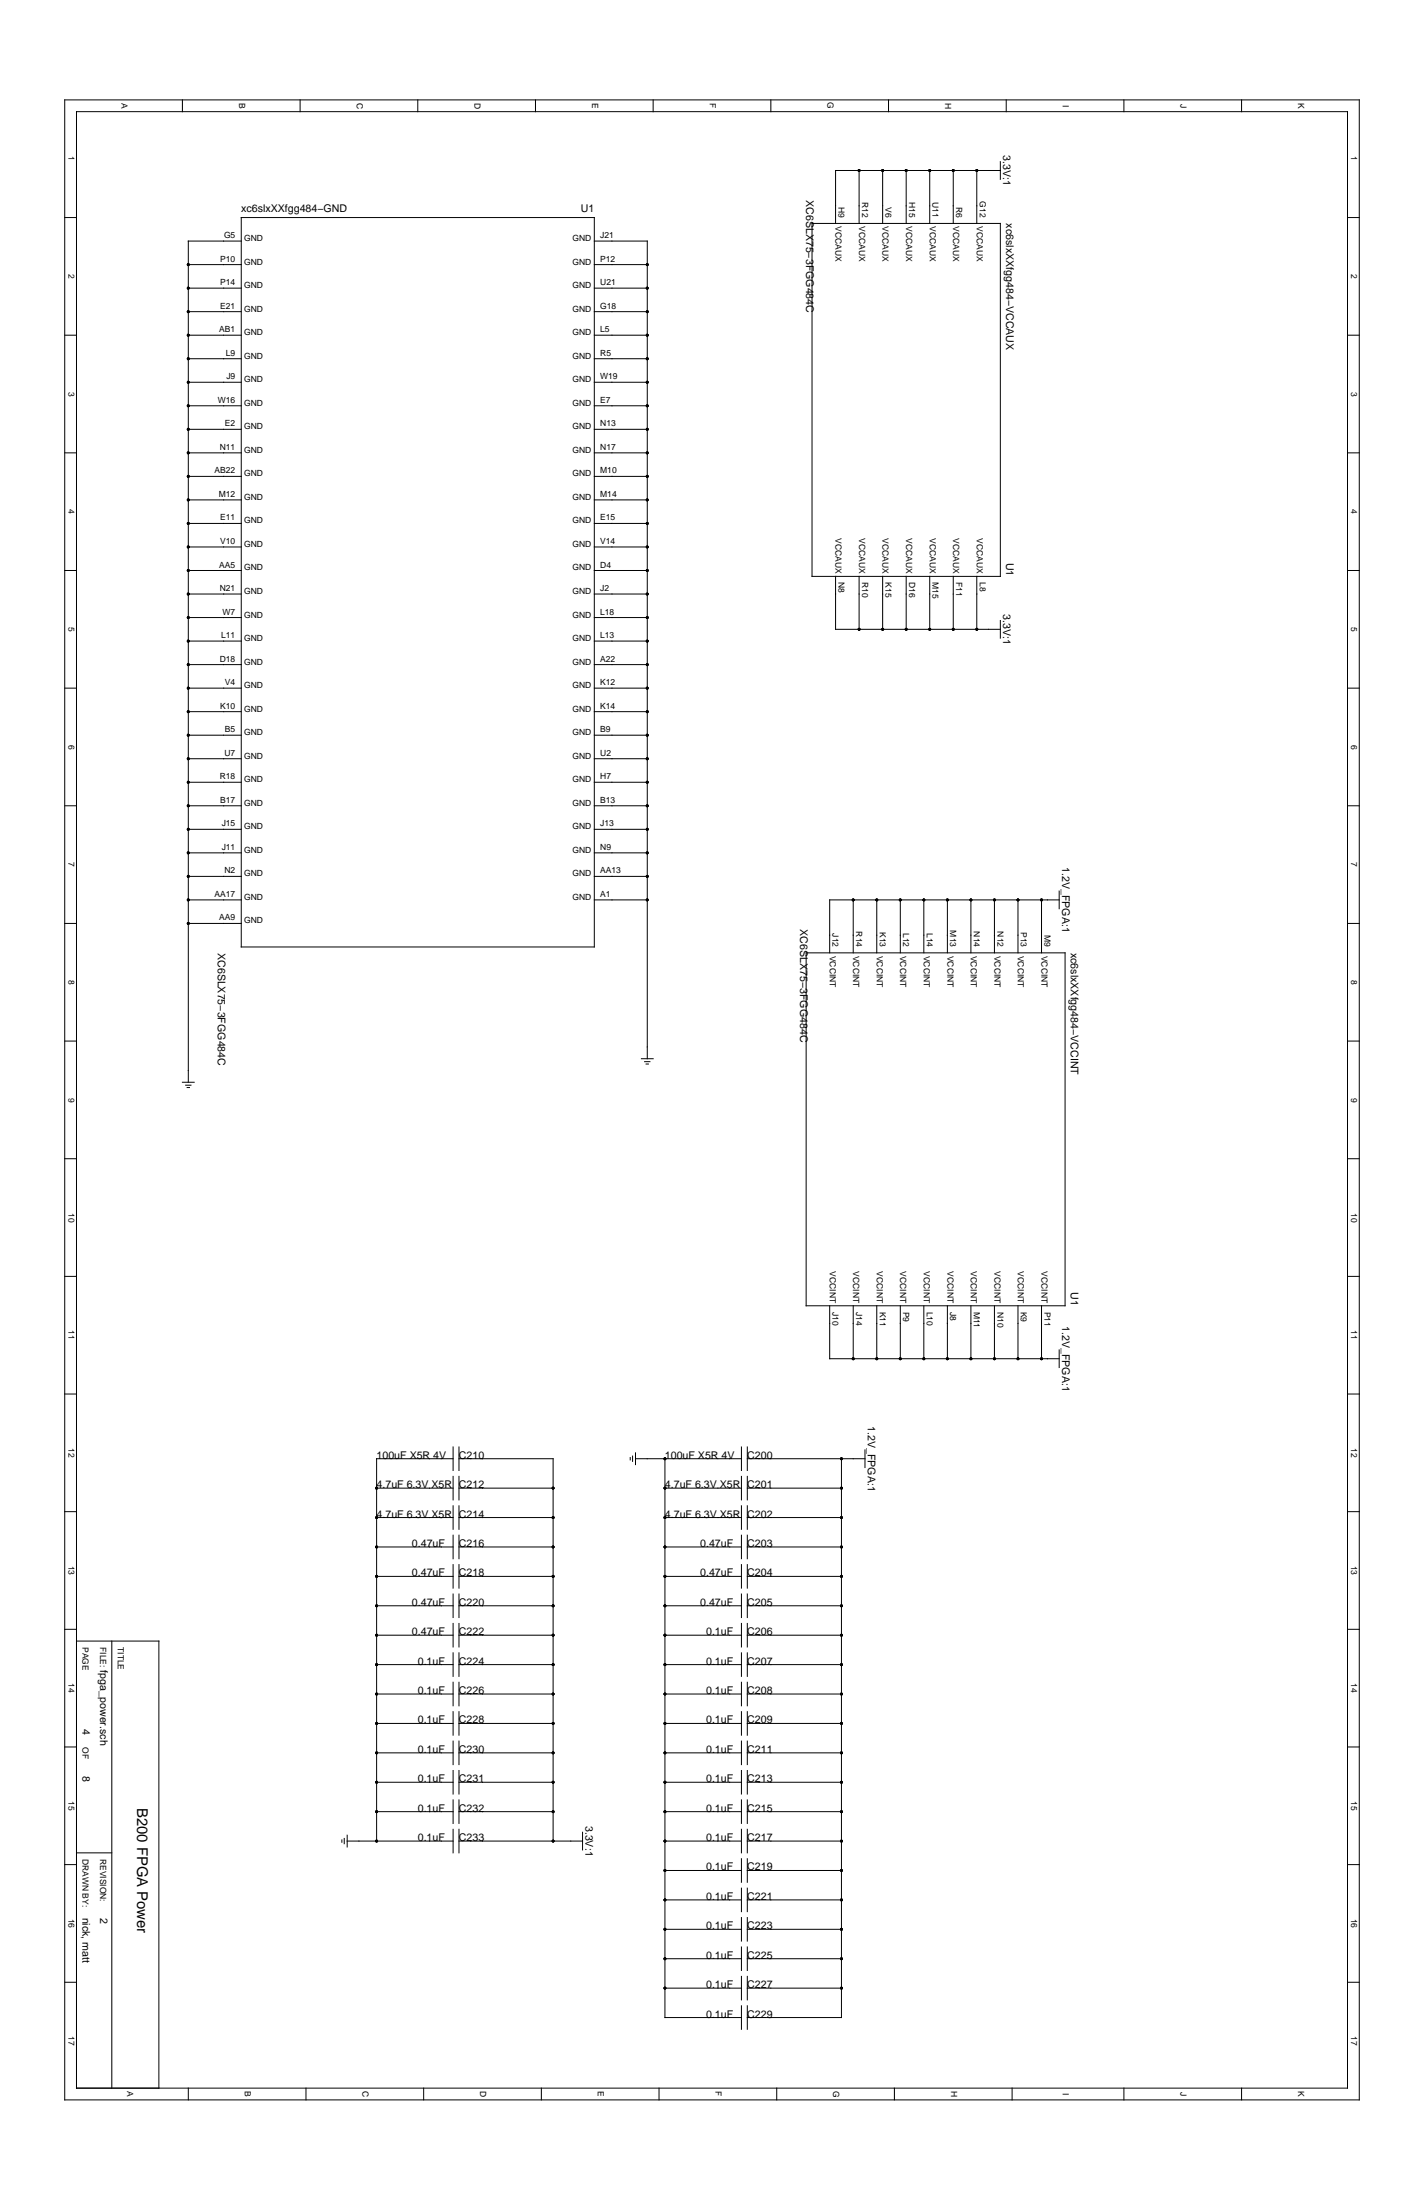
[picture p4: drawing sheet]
<svg xmlns="http://www.w3.org/2000/svg" width="279mm" height="432mm" viewBox="0 0 279 432" stroke-linecap="round" stroke-linejoin="round" font-family="sans-serif">
<g fill="none" stroke="#000" stroke-width=".2">
<path d="M12.7 19.6h254v392.6h-254zM35.8 19.6v2.3M58.9 19.6v2.3M82 19.6v2.3M105.1 19.6v2.3M128.2 19.6v2.3M151.2 19.6v2.3M174.3 19.6v2.3M197.4 19.6v2.3M220.5 19.6v2.3M243.6 19.6v2.3M15 21.9h249.4v387.9h-249.4z"/>
<path d="M168.6 33.5v10.4M173.2 33.5v10.4M177.8 33.5v10.4M182.4 33.5v10.4M187 33.5v10.4M191.7 33.5v10.4M196.3 33.5h-32.4v10.4M196.3 31.7v3.5M12.7 42.7h2.3M36.9 56.6h10.4M36.9 51.9h10.4M47.3 47.3h-10.4v165.1"/>
<path d="M47.3 42.7h69.3v143.2h-69.3zM116.6 56.6h10.4M116.6 51.9h10.4M116.6 47.3h10.4v160.5M159.3 43.9h37v69.2h-37zM264.4 42.7h2.3M12.7 65.8h2.3M36.9 65.8h10.4M36.9 79.6h10.4M36.9 75h10.4M36.9 70.4h10.4M36.9 61.2h10.4"/>
<path d="M116.6 65.8h10.4M116.6 79.6h10.4M116.6 75h10.4M116.6 70.4h10.4M116.6 61.2h10.4M264.4 65.8h2.3M12.7 88.9h2.3M36.9 88.9h10.4M36.9 98.1h10.4M36.9 93.5h10.4M36.9 84.3h10.4M116.6 88.9h10.4"/>
<path d="M116.6 98.1h10.4M116.6 93.5h10.4M116.6 84.3h10.4M264.4 88.9h2.3M12.7 112h2.3M36.9 112h10.4M36.9 116.6h10.4M36.9 107.4h10.4M36.9 102.7h10.4M116.6 112h10.4M116.6 116.6h10.4M116.6 107.4h10.4"/>
<path d="M116.6 102.7h10.4M163.9 113.1v10.4h32.4M168.6 113.1v10.4M173.2 113.1v10.4M177.8 113.1v10.4M182.4 113.1v10.4M187 113.1v10.4M191.7 113.1v10.4M264.4 112h2.3M12.7 135.1h2.3M36.9 135.1h10.4M36.9 139.7h10.4"/>
<path d="M36.9 130.4h10.4M36.9 125.8h10.4M36.9 121.2h10.4M116.6 135.1h10.4M116.6 139.7h10.4M116.6 130.4h10.4M116.6 125.8h10.4M116.6 121.2h10.4M196.3 121.8v3.4M264.4 135.1h2.3M12.7 158.2h2.3M36.9 158.2h10.4"/>
<path d="M36.9 153.5h10.4M36.9 148.9h10.4M36.9 144.3h10.4M116.6 158.2h10.4M116.6 153.5h10.4M116.6 148.9h10.4M116.6 144.3h10.4M264.4 158.2h2.3M36.9 176.6h10.4M36.9 172h10.4M36.9 167.4h10.4M36.9 162.8h10.4"/>
<path d="M116.6 176.6h10.4M116.6 172h10.4M116.6 167.4h10.4M116.6 162.8h10.4M167.4 176.6v10.4M172 176.6v10.4M176.6 176.6v10.4M181.3 176.6v10.4M185.9 176.6v10.4M190.5 176.6v10.4M195.1 176.6v10.4M199.7 176.6v10.4"/>
<path d="M204.4 176.6v10.4M207.8 176.6h-45v10.4M207.8 174.9v3.5M12.7 181.2h2.3M36.9 181.2h10.4M158.2 187h50.8v69.3h-50.8zM264.4 181.2h2.3M12.7 204.3h2.3M35.8 212.4h2.3M36.4 213h1.1M36.7 213.5h.5M125.8 207.8h2.4"/>
<path d="M126.5 208.4h1M126.8 208.8h.4M264.4 204.3h2.3M12.7 227.4h2.3M264.4 227.4h2.3M12.7 250.5h2.3M162.8 256.3v10.4h45M167.4 256.3v10.4M172 256.3v10.4M176.6 256.3v10.4M181.3 256.3v10.4M185.9 256.3v10.4"/>
<path d="M190.5 256.3v10.4M195.1 256.3v10.4M199.7 256.3v10.4M204.4 256.3v10.4M264.4 250.5h2.3M12.7 273.6h2.3M207.8 264.9v3.5M264.4 273.6h2.3M12.7 296.7h2.3M73.9 292.1h15M73.9 297.9h15M88.9 286.3h-15v75.1"/>
<path d="M88.9 284v4.6M88.9 289.8v4.6M88.9 295.5v4.7M90.1 286.3h18.4v75.1M90.1 284v4.6M90.1 289.8v4.6M90.1 295.5v4.7M90.1 292.1h18.4M90.1 297.9h18.4M123.7 286.1v.4M124.1 285.8v1M124.7 286.3h20.8"/>
<path d="M124.7 285.2v2.3M130.5 286.3v109.7h15M130.5 292.1h15M130.5 297.9h15M145.5 284v4.6M145.5 289.8v4.6M145.5 295.5v4.7M146.6 286.3h23.1M146.6 284v4.6M146.6 289.8v4.6M146.6 295.5v4.7M146.6 292.1h18.5"/>
<path d="M146.6 297.9h18.5M165.1 286.3v109.7h-18.5M169.7 284.6v3.4M264.4 296.7h2.3M12.7 319.8h2.3M73.9 303.6h15M73.9 309.4h15M73.9 315.2h15M88.9 301.3v4.6M88.9 307.1v4.6M88.9 312.9v4.6M88.9 318.6v4.7"/>
<path d="M90.1 301.3v4.6M90.1 307.1v4.6M90.1 312.9v4.6M90.1 318.6v4.7M90.1 303.6h18.4M90.1 309.4h18.4M90.1 315.2h18.4M130.5 303.6h15M130.5 309.4h15M130.5 315.2h15M145.5 301.3v4.6M145.5 307.1v4.6"/>
<path d="M145.5 312.9v4.6M145.5 318.6v4.7M146.6 301.3v4.6M146.6 307.1v4.6M146.6 312.9v4.6M146.6 318.6v4.7M146.6 303.6h18.5M146.6 309.4h18.5M146.6 315.2h18.5M264.4 319.8h2.3M15 322.1h16.2v87.7M21.9 322.1v87.7"/>
<path d="M73.9 320.9h15M73.9 326.7h15M73.9 338.3h15M73.9 332.5h15M88.9 324.4v4.6M88.9 330.2v4.6M88.9 336v4.6M90.1 320.9h18.4M90.1 326.7h18.4M90.1 338.3h18.4M90.1 332.5h18.4M90.1 324.4v4.6"/>
<path d="M90.1 330.2v4.6M90.1 336v4.6M130.5 320.9h15M130.5 326.7h15M130.5 338.3h15M130.5 332.5h15M145.5 324.4v4.6M145.5 330.2v4.6M145.5 336v4.6M146.6 320.9h18.5M146.6 326.7h18.5M146.6 338.3h18.5"/>
<path d="M146.6 332.5h18.5M146.6 324.4v4.6M146.6 330.2v4.6M146.6 336v4.6M12.7 342.9h2.3M73.9 349.8h15M73.9 344h15M73.9 355.6h15M88.9 341.7v4.6M88.9 347.5v4.6M88.9 353.3v4.6M88.9 359v4.7"/>
<path d="M90.1 349.8h18.4M90.1 344h18.4M90.1 355.6h18.4M90.1 341.7v4.6M90.1 347.5v4.6M90.1 353.3v4.6M90.1 359v4.7M114.3 359.6v3.5M130.5 349.8h15M130.5 344h15M130.5 355.6h15M145.5 341.7v4.6"/>
<path d="M145.5 347.5v4.6M145.5 353.3v4.6M145.5 359v4.7M146.6 349.8h18.5M146.6 344h18.5M146.6 355.6h18.5M146.6 341.7v4.6M146.6 347.5v4.6M146.6 353.3v4.6M146.6 359v4.7M264.4 342.9h2.3M12.7 366h2.3"/>
<path d="M15 363.7h6.9M67.1 361.1v.5M67.5 360.8v1.1M68.1 361.4h20.8M68.1 360.2v2.3M90.1 361.4h24.2M130.5 361.4h15M130.5 372.9h15M130.5 367.1h15M130.5 378.7h15M145.5 364.8v4.6M145.5 370.6v4.6"/>
<path d="M145.5 376.4v4.6M146.6 361.4h18.5M146.6 372.9h18.5M146.6 367.1h18.5M146.6 378.7h18.5M146.6 364.8v4.6M146.6 370.6v4.6M146.6 376.4v4.6M264.4 366h2.3M12.7 389.1h2.3M130.5 384.4h15M130.5 390.2h15"/>
<path d="M145.5 382.1v4.7M145.5 387.9v4.6M145.5 393.7v4.6M146.6 384.4h18.5M146.6 390.2h18.5M146.6 382.1v4.7M146.6 387.9v4.6M146.6 393.7v4.6M264.4 389.1h2.3M36.9 409.8v2.4M60 409.8v2.4M83.1 409.8v2.4"/>
<path d="M106.2 409.8v2.4M129.3 409.8v2.4M152.4 409.8v2.4M175.5 409.8v2.4M198.6 409.8v2.4M220.5 409.8v2.4M243.6 409.8v2.4"/>
</g>
<g fill="#000">
<circle cx="168.6" cy="33.5" r=".29"/>
<circle cx="173.2" cy="33.5" r=".29"/>
<circle cx="177.8" cy="33.5" r=".29"/>
<circle cx="182.4" cy="33.5" r=".29"/>
<circle cx="187" cy="33.5" r=".29"/>
<circle cx="191.7" cy="33.5" r=".29"/>
<circle cx="36.9" cy="56.6" r=".29"/>
<circle cx="36.9" cy="51.9" r=".29"/>
<circle cx="127" cy="51.9" r=".29"/>
<circle cx="127" cy="56.6" r=".29"/>
<circle cx="36.9" cy="65.8" r=".29"/>
<circle cx="36.9" cy="61.2" r=".29"/>
<circle cx="36.9" cy="75" r=".29"/>
<circle cx="36.9" cy="70.4" r=".29"/>
<circle cx="36.9" cy="79.6" r=".29"/>
<circle cx="127" cy="61.2" r=".29"/>
<circle cx="127" cy="75" r=".29"/>
<circle cx="127" cy="65.8" r=".29"/>
<circle cx="127" cy="70.4" r=".29"/>
<circle cx="127" cy="79.6" r=".29"/>
<circle cx="36.9" cy="84.3" r=".29"/>
<circle cx="36.9" cy="88.9" r=".29"/>
<circle cx="36.9" cy="98.1" r=".29"/>
<circle cx="36.9" cy="93.5" r=".29"/>
<circle cx="127" cy="84.3" r=".29"/>
<circle cx="127" cy="88.9" r=".29"/>
<circle cx="127" cy="93.5" r=".29"/>
<circle cx="127" cy="98.1" r=".29"/>
<circle cx="36.9" cy="102.7" r=".29"/>
<circle cx="36.9" cy="116.6" r=".29"/>
<circle cx="36.9" cy="107.4" r=".29"/>
<circle cx="36.9" cy="112" r=".29"/>
<circle cx="127" cy="107.4" r=".29"/>
<circle cx="127" cy="102.7" r=".29"/>
<circle cx="127" cy="116.6" r=".29"/>
<circle cx="127" cy="112" r=".29"/>
<circle cx="36.9" cy="121.2" r=".29"/>
<circle cx="36.9" cy="135.1" r=".29"/>
<circle cx="36.9" cy="130.4" r=".29"/>
<circle cx="36.9" cy="139.7" r=".29"/>
<circle cx="36.9" cy="125.8" r=".29"/>
<circle cx="127" cy="125.8" r=".29"/>
<circle cx="127" cy="130.4" r=".29"/>
<circle cx="127" cy="135.1" r=".29"/>
<circle cx="127" cy="121.2" r=".29"/>
<circle cx="127" cy="139.7" r=".29"/>
<circle cx="168.6" cy="123.5" r=".29"/>
<circle cx="173.2" cy="123.5" r=".29"/>
<circle cx="177.8" cy="123.5" r=".29"/>
<circle cx="182.4" cy="123.5" r=".29"/>
<circle cx="187" cy="123.5" r=".29"/>
<circle cx="191.7" cy="123.5" r=".29"/>
<circle cx="36.9" cy="148.9" r=".29"/>
<circle cx="36.9" cy="144.3" r=".29"/>
<circle cx="36.9" cy="153.5" r=".29"/>
<circle cx="36.9" cy="158.2" r=".29"/>
<circle cx="127" cy="153.5" r=".29"/>
<circle cx="127" cy="148.9" r=".29"/>
<circle cx="127" cy="158.2" r=".29"/>
<circle cx="127" cy="144.3" r=".29"/>
<circle cx="36.9" cy="172" r=".29"/>
<circle cx="36.9" cy="176.6" r=".29"/>
<circle cx="36.9" cy="162.8" r=".29"/>
<circle cx="36.9" cy="167.4" r=".29"/>
<circle cx="127" cy="162.8" r=".29"/>
<circle cx="127" cy="176.6" r=".29"/>
<circle cx="127" cy="172" r=".29"/>
<circle cx="127" cy="167.4" r=".29"/>
<circle cx="167.4" cy="176.6" r=".29"/>
<circle cx="172" cy="176.6" r=".29"/>
<circle cx="176.6" cy="176.6" r=".29"/>
<circle cx="181.3" cy="176.6" r=".29"/>
<circle cx="185.9" cy="176.6" r=".29"/>
<circle cx="190.5" cy="176.6" r=".29"/>
<circle cx="195.1" cy="176.6" r=".29"/>
<circle cx="199.7" cy="176.6" r=".29"/>
<circle cx="204.4" cy="176.6" r=".29"/>
<circle cx="36.9" cy="181.2" r=".29"/>
<circle cx="167.4" cy="266.7" r=".29"/>
<circle cx="172" cy="266.7" r=".29"/>
<circle cx="176.6" cy="266.7" r=".29"/>
<circle cx="181.3" cy="266.7" r=".29"/>
<circle cx="185.9" cy="266.7" r=".29"/>
<circle cx="190.5" cy="266.7" r=".29"/>
<circle cx="195.1" cy="266.7" r=".29"/>
<circle cx="199.7" cy="266.7" r=".29"/>
<circle cx="204.4" cy="266.7" r=".29"/>
<circle cx="73.9" cy="297.9" r=".29"/>
<circle cx="73.9" cy="292.1" r=".29"/>
<circle cx="108.5" cy="292.1" r=".29"/>
<circle cx="108.5" cy="297.9" r=".29"/>
<circle cx="130.5" cy="292.1" r=".29"/>
<circle cx="130.5" cy="297.9" r=".29"/>
<circle cx="130.5" cy="286.3" r=".29"/>
<circle cx="165.1" cy="297.9" r=".29"/>
<circle cx="165.1" cy="292.1" r=".29"/>
<circle cx="165.1" cy="286.3" r=".29"/>
<circle cx="73.9" cy="315.2" r=".29"/>
<circle cx="73.9" cy="309.4" r=".29"/>
<circle cx="73.9" cy="303.6" r=".29"/>
<circle cx="108.5" cy="303.6" r=".29"/>
<circle cx="108.5" cy="315.2" r=".29"/>
<circle cx="108.5" cy="309.4" r=".29"/>
<circle cx="130.5" cy="303.6" r=".29"/>
<circle cx="130.5" cy="315.2" r=".29"/>
<circle cx="130.5" cy="309.4" r=".29"/>
<circle cx="165.1" cy="303.6" r=".29"/>
<circle cx="165.1" cy="315.2" r=".29"/>
<circle cx="165.1" cy="309.4" r=".29"/>
<circle cx="73.9" cy="332.5" r=".29"/>
<circle cx="73.9" cy="320.9" r=".29"/>
<circle cx="73.9" cy="338.3" r=".29"/>
<circle cx="73.9" cy="326.7" r=".29"/>
<circle cx="108.5" cy="332.5" r=".29"/>
<circle cx="108.5" cy="326.7" r=".29"/>
<circle cx="108.5" cy="338.3" r=".29"/>
<circle cx="108.5" cy="320.9" r=".29"/>
<circle cx="130.5" cy="332.5" r=".29"/>
<circle cx="130.5" cy="320.9" r=".29"/>
<circle cx="130.5" cy="326.7" r=".29"/>
<circle cx="130.5" cy="338.3" r=".29"/>
<circle cx="165.1" cy="338.3" r=".29"/>
<circle cx="165.1" cy="332.5" r=".29"/>
<circle cx="165.1" cy="326.7" r=".29"/>
<circle cx="165.1" cy="320.9" r=".29"/>
<circle cx="73.9" cy="344" r=".29"/>
<circle cx="73.9" cy="349.8" r=".29"/>
<circle cx="73.9" cy="355.6" r=".29"/>
<circle cx="108.5" cy="344" r=".29"/>
<circle cx="108.5" cy="355.6" r=".29"/>
<circle cx="108.5" cy="349.8" r=".29"/>
<circle cx="130.5" cy="349.8" r=".29"/>
<circle cx="130.5" cy="355.6" r=".29"/>
<circle cx="130.5" cy="344" r=".29"/>
<circle cx="165.1" cy="355.6" r=".29"/>
<circle cx="165.1" cy="344" r=".29"/>
<circle cx="165.1" cy="349.8" r=".29"/>
<circle cx="73.9" cy="361.4" r=".29"/>
<circle cx="108.5" cy="361.4" r=".29"/>
<circle cx="130.5" cy="361.4" r=".29"/>
<circle cx="130.5" cy="372.9" r=".29"/>
<circle cx="130.5" cy="378.7" r=".29"/>
<circle cx="130.5" cy="367.1" r=".29"/>
<circle cx="165.1" cy="372.9" r=".29"/>
<circle cx="165.1" cy="378.7" r=".29"/>
<circle cx="165.1" cy="367.1" r=".29"/>
<circle cx="165.1" cy="361.4" r=".29"/>
<circle cx="130.5" cy="384.4" r=".29"/>
<circle cx="130.5" cy="390.2" r=".29"/>
<circle cx="165.1" cy="390.2" r=".29"/>
<circle cx="165.1" cy="384.4" r=".29"/>
</g>
<text font-size="2.9" x="26.9" y="354.8" transform="rotate(90 26.9 354.8)">B200 FPGA Power</text>
<g font-size="2.1">
<text x="196.8" y="30.5" transform="rotate(90 196.8 30.5)">3.3V:1</text>
<text x="47.3" y="41.5">xc6slxXXfgg484−GND</text>
<text x="113.9" y="41.5">U1</text>
<text x="158.2" y="39.2" transform="rotate(90 158.2 39.2)">XC6SLX75−3FGG484C</text>
<text x="197.4" y="43.9" transform="rotate(90 197.4 43.9)">xc6slxXXfgg484−VCCAUX</text>
<text x="197.4" y="110.5" transform="rotate(90 197.4 110.5)">U1</text>
<text x="196.8" y="120.5" transform="rotate(90 196.8 120.5)">3.3V:1</text>
<text x="208.4" y="170.2" transform="rotate(90 208.4 170.2)">1.2V_FPGA:1</text>
<text x="157" y="182.4" transform="rotate(90 157 182.4)">XC6SLX75−3FGG484C</text>
<text x="42.7" y="187" transform="rotate(90 42.7 187)">XC6SLX75−3FGG484C</text>
<text x="210.1" y="187" transform="rotate(90 210.1 187)">xc6slxXXfgg484−VCCINT</text>
<text x="210.1" y="253.6" transform="rotate(90 210.1 253.6)">U1</text>
<text x="208.4" y="260.3" transform="rotate(90 208.4 260.3)">1.2V_FPGA:1</text>
<text x="170.3" y="279.9" transform="rotate(90 170.3 279.9)">1.2V_FPGA:1</text>
<text x="73.9" y="286.3">100uF X5R 4V</text>
<text x="90.1" y="286.3">C210</text>
<text x="130.5" y="286.3">100uF X5R 4V</text>
<text x="146.6" y="286.3">C200</text>
<text x="73.9" y="292.1">4.7uF 6.3V X5R</text>
<text x="90.1" y="292.1">C212</text>
<text x="130.5" y="292.1">4.7uF 6.3V X5R</text>
<text x="146.6" y="292.1">C201</text>
<text x="73.9" y="297.9">4.7uF 6.3V X5R</text>
<text x="90.1" y="297.9">C214</text>
<text x="130.5" y="297.9">4.7uF 6.3V X5R</text>
<text x="146.6" y="297.9">C202</text>
<text x="80.8" y="303.6">0.47uF</text>
<text x="90.1" y="303.6">C216</text>
<text x="137.4" y="303.6">0.47uF</text>
<text x="146.6" y="303.6">C203</text>
<text x="80.8" y="309.4">0.47uF</text>
<text x="90.1" y="309.4">C218</text>
<text x="137.4" y="309.4">0.47uF</text>
<text x="146.6" y="309.4">C204</text>
<text x="80.8" y="315.2">0.47uF</text>
<text x="90.1" y="315.2">C220</text>
<text x="137.4" y="315.2">0.47uF</text>
<text x="146.6" y="315.2">C205</text>
<text x="80.8" y="320.9">0.47uF</text>
<text x="90.1" y="320.9">C222</text>
<text x="138.5" y="320.9">0.1uF</text>
<text x="146.6" y="320.9">C206</text>
<text x="19.6" y="327.9" transform="rotate(90 19.6 327.9)">fpga_power.sch</text>
<text x="82" y="326.7">0.1uF</text>
<text x="90.1" y="326.7">C224</text>
<text x="138.5" y="326.7">0.1uF</text>
<text x="146.6" y="326.7">C207</text>
<text x="82" y="332.5">0.1uF</text>
<text x="90.1" y="332.5">C226</text>
<text x="138.5" y="332.5">0.1uF</text>
<text x="146.6" y="332.5">C208</text>
<text x="16.2" y="339.4" transform="rotate(90 16.2 339.4)">4</text>
<text x="82" y="338.3">0.1uF</text>
<text x="90.1" y="338.3">C228</text>
<text x="138.5" y="338.3">0.1uF</text>
<text x="146.6" y="338.3">C209</text>
<text x="82" y="344">0.1uF</text>
<text x="90.1" y="344">C230</text>
<text x="138.5" y="344">0.1uF</text>
<text x="146.6" y="344">C211</text>
<text x="16.2" y="348.7" transform="rotate(90 16.2 348.7)">8</text>
<text x="82" y="349.8">0.1uF</text>
<text x="90.1" y="349.8">C231</text>
<text x="138.5" y="349.8">0.1uF</text>
<text x="146.6" y="349.8">C213</text>
<text x="82" y="355.6">0.1uF</text>
<text x="90.1" y="355.6">C232</text>
<text x="114.9" y="358.3" transform="rotate(90 114.9 358.3)">3.3V:1</text>
<text x="138.5" y="355.6">0.1uF</text>
<text x="146.6" y="355.6">C215</text>
<text x="82" y="361.4">0.1uF</text>
<text x="90.1" y="361.4">C233</text>
<text x="138.5" y="361.4">0.1uF</text>
<text x="146.6" y="361.4">C217</text>
<text x="138.5" y="367.1">0.1uF</text>
<text x="146.6" y="367.1">C219</text>
<text x="16.2" y="376.4" transform="rotate(90 16.2 376.4)">nick, matt</text>
<text x="19.6" y="376.4" transform="rotate(90 19.6 376.4)">2</text>
<text x="138.5" y="372.9">0.1uF</text>
<text x="146.6" y="372.9">C221</text>
<text x="138.5" y="378.7">0.1uF</text>
<text x="146.6" y="378.7">C223</text>
<text x="138.5" y="384.4">0.1uF</text>
<text x="146.6" y="384.4">C225</text>
<text x="138.5" y="390.2">0.1uF</text>
<text x="138.5" y="396">0.1uF</text>
<text x="146.6" y="390.2">C227</text>
<text x="146.6" y="396">C229</text>
</g>
<g font-size="1.7">
<text x="23.8" y="20.2" transform="rotate(90 23.8 20.2)">A</text>
<text x="46.9" y="20.2" transform="rotate(90 46.9 20.2)">B</text>
<text x="70" y="20.2" transform="rotate(90 70 20.2)">C</text>
<text x="93.1" y="20.2" transform="rotate(90 93.1 20.2)">D</text>
<text x="116.2" y="20.2" transform="rotate(90 116.2 20.2)">E</text>
<text x="139.3" y="20.3" transform="rotate(90 139.3 20.3)">F</text>
<text x="162.3" y="20.1" transform="rotate(90 162.3 20.1)">G</text>
<text x="185.4" y="20.2" transform="rotate(90 185.4 20.2)">H</text>
<text x="208.5" y="20.5" transform="rotate(90 208.5 20.5)">I</text>
<text x="231.6" y="20.3" transform="rotate(90 231.6 20.3)">J</text>
<text x="254.7" y="20.2" transform="rotate(90 254.7 20.2)">K</text>
<text x="13.4" y="30.7" transform="rotate(90 13.4 30.7)">1</text>
<text x="265.1" y="30.7" transform="rotate(90 265.1 30.7)">1</text>
<text x="164.5" y="40.6" transform="rotate(90 164.5 40.6)">H9</text>
<text x="169.1" y="39.6" transform="rotate(90 169.1 39.6)">R12</text>
<text x="173.8" y="40.7" transform="rotate(90 173.8 40.7)">V6</text>
<text x="178.4" y="39.6" transform="rotate(90 178.4 39.6)">H15</text>
<text x="183" y="39.6" transform="rotate(90 183 39.6)">U11</text>
<text x="187.6" y="40.6" transform="rotate(90 187.6 40.6)">R6</text>
<text x="192.2" y="39.5" transform="rotate(90 192.2 39.5)">G12</text>
<text x="44" y="46.7">G5</text>
<text x="47.9" y="47.3">GND</text>
<text x="112.3" y="47.3">GND</text>
<text x="117.8" y="46.7">J21</text>
<text x="163.9" y="44.4" transform="rotate(90 163.9 44.4)">VCCAUX</text>
<text x="168.6" y="44.4" transform="rotate(90 168.6 44.4)">VCCAUX</text>
<text x="173.2" y="44.4" transform="rotate(90 173.2 44.4)">VCCAUX</text>
<text x="177.8" y="44.4" transform="rotate(90 177.8 44.4)">VCCAUX</text>
<text x="182.4" y="44.4" transform="rotate(90 182.4 44.4)">VCCAUX</text>
<text x="187" y="44.4" transform="rotate(90 187 44.4)">VCCAUX</text>
<text x="191.7" y="44.4" transform="rotate(90 191.7 44.4)">VCCAUX</text>
<text x="13.4" y="53.8" transform="rotate(90 13.4 53.8)">2</text>
<text x="43.2" y="51.4">P10</text>
<text x="47.9" y="51.9">GND</text>
<text x="112.3" y="51.9">GND</text>
<text x="117.8" y="51.4">P12</text>
<text x="265.1" y="53.8" transform="rotate(90 265.1 53.8)">2</text>
<text x="43.2" y="56">P14</text>
<text x="47.9" y="56.6">GND</text>
<text x="112.3" y="56.6">GND</text>
<text x="117.8" y="56">U21</text>
<text x="43" y="65.2">AB1</text>
<text x="43.2" y="60.6">E21</text>
<text x="47.9" y="65.8">GND</text>
<text x="47.9" y="61.2">GND</text>
<text x="112.3" y="61.2">GND</text>
<text x="112.3" y="65.8">GND</text>
<text x="117.8" y="60.6">G18</text>
<text x="117.8" y="65.2">L5</text>
<text x="44.3" y="69.8">L9</text>
<text x="47.9" y="70.4">GND</text>
<text x="112.3" y="70.4">GND</text>
<text x="117.8" y="69.8">R5</text>
<text x="13.4" y="76.9" transform="rotate(90 13.4 76.9)">3</text>
<text x="44.4" y="74.4">J9</text>
<text x="47.9" y="75">GND</text>
<text x="112.3" y="75">GND</text>
<text x="117.8" y="74.4">W19</text>
<text x="265.1" y="76.9" transform="rotate(90 265.1 76.9)">3</text>
<text x="42.8" y="79.1">W16</text>
<text x="44.1" y="83.7">E2</text>
<text x="47.9" y="79.6">GND</text>
<text x="112.3" y="79.6">GND</text>
<text x="117.8" y="79.1">E7</text>
<text x="117.8" y="83.7">N13</text>
<text x="43.1" y="88.3">N11</text>
<text x="47.9" y="84.3">GND</text>
<text x="47.9" y="88.9">GND</text>
<text x="112.3" y="84.3">GND</text>
<text x="112.3" y="88.9">GND</text>
<text x="117.8" y="88.3">N17</text>
<text x="42.1" y="92.9">AB22</text>
<text x="47.9" y="93.5">GND</text>
<text x="112.3" y="93.5">GND</text>
<text x="117.8" y="92.9">M10</text>
<text x="13.4" y="100" transform="rotate(90 13.4 100)">4</text>
<text x="42.9" y="97.5">M12</text>
<text x="47.9" y="98.1">GND</text>
<text x="112.3" y="98.1">GND</text>
<text x="117.8" y="97.5">M14</text>
<text x="265.1" y="100" transform="rotate(90 265.1 100)">4</text>
<text x="43.2" y="102.2">E11</text>
<text x="43.2" y="106.8">V10</text>
<text x="47.9" y="102.7">GND</text>
<text x="47.9" y="107.4">GND</text>
<text x="112.3" y="102.7">GND</text>
<text x="112.3" y="107.4">GND</text>
<text x="117.8" y="102.2">E15</text>
<text x="117.8" y="106.8">V14</text>
<text x="163.9" y="105.6" transform="rotate(90 163.9 105.6)">VCCAUX</text>
<text x="168.6" y="105.6" transform="rotate(90 168.6 105.6)">VCCAUX</text>
<text x="173.2" y="105.6" transform="rotate(90 173.2 105.6)">VCCAUX</text>
<text x="177.8" y="105.6" transform="rotate(90 177.8 105.6)">VCCAUX</text>
<text x="182.4" y="105.6" transform="rotate(90 182.4 105.6)">VCCAUX</text>
<text x="187" y="105.6" transform="rotate(90 187 105.6)">VCCAUX</text>
<text x="191.7" y="105.6" transform="rotate(90 191.7 105.6)">VCCAUX</text>
<text x="43" y="111.4">AA5</text>
<text x="47.9" y="112">GND</text>
<text x="112.3" y="112">GND</text>
<text x="117.8" y="111.4">D4</text>
<text x="43.1" y="116">N21</text>
<text x="47.9" y="116.6">GND</text>
<text x="112.3" y="116.6">GND</text>
<text x="117.8" y="116">J2</text>
<text x="164.5" y="114.3" transform="rotate(90 164.5 114.3)">N8</text>
<text x="169.1" y="114.3" transform="rotate(90 169.1 114.3)">R10</text>
<text x="173.8" y="114.3" transform="rotate(90 173.8 114.3)">K15</text>
<text x="178.4" y="114.3" transform="rotate(90 178.4 114.3)">D16</text>
<text x="183" y="114.3" transform="rotate(90 183 114.3)">M15</text>
<text x="187.6" y="114.3" transform="rotate(90 187.6 114.3)">F11</text>
<text x="192.2" y="114.3" transform="rotate(90 192.2 114.3)">L8</text>
<text x="13.4" y="123.1" transform="rotate(90 13.4 123.1)">5</text>
<text x="43.4" y="125.2">L11</text>
<text x="43.7" y="120.6">W7</text>
<text x="47.9" y="121.2">GND</text>
<text x="47.9" y="125.8">GND</text>
<text x="112.3" y="121.2">GND</text>
<text x="112.3" y="125.8">GND</text>
<text x="117.8" y="120.6">L18</text>
<text x="117.8" y="125.2">L13</text>
<text x="265.1" y="123.1" transform="rotate(90 265.1 123.1)">5</text>
<text x="43.1" y="129.9">D18</text>
<text x="47.9" y="130.4">GND</text>
<text x="112.3" y="130.4">GND</text>
<text x="117.8" y="129.9">A22</text>
<text x="44.1" y="134.5">V4</text>
<text x="47.9" y="135.1">GND</text>
<text x="112.3" y="135.1">GND</text>
<text x="117.8" y="134.5">K12</text>
<text x="43.2" y="139.1">K10</text>
<text x="44.1" y="143.7">B5</text>
<text x="47.9" y="139.7">GND</text>
<text x="112.3" y="139.7">GND</text>
<text x="117.8" y="139.1">K14</text>
<text x="117.8" y="143.7">B9</text>
<text x="13.4" y="146.1" transform="rotate(90 13.4 146.1)">6</text>
<text x="44.1" y="148.3">U7</text>
<text x="47.9" y="144.3">GND</text>
<text x="47.9" y="148.9">GND</text>
<text x="112.3" y="144.3">GND</text>
<text x="112.3" y="148.9">GND</text>
<text x="117.8" y="148.3">U2</text>
<text x="265.1" y="146.1" transform="rotate(90 265.1 146.1)">6</text>
<text x="43.1" y="153">R18</text>
<text x="47.9" y="153.5">GND</text>
<text x="112.3" y="153.5">GND</text>
<text x="117.8" y="153">H7</text>
<text x="43.2" y="157.6">B17</text>
<text x="47.9" y="158.2">GND</text>
<text x="112.3" y="158.2">GND</text>
<text x="117.8" y="157.6">B13</text>
<text x="43.5" y="162.2">J15</text>
<text x="43.5" y="166.8">J11</text>
<text x="47.9" y="162.8">GND</text>
<text x="47.9" y="167.4">GND</text>
<text x="112.3" y="162.8">GND</text>
<text x="112.3" y="167.4">GND</text>
<text x="117.8" y="162.2">J13</text>
<text x="117.8" y="166.8">N9</text>
<text x="13.4" y="169.2" transform="rotate(90 13.4 169.2)">7</text>
<text x="44.1" y="171.4">N2</text>
<text x="47.9" y="172">GND</text>
<text x="112.3" y="172">GND</text>
<text x="117.8" y="171.4">AA13</text>
<text x="265.1" y="169.2" transform="rotate(90 265.1 169.2)">7</text>
<text x="42.1" y="176">AA17</text>
<text x="47.9" y="176.6">GND</text>
<text x="112.3" y="176.6">GND</text>
<text x="117.8" y="176">A1</text>
<text x="43" y="180.7">AA9</text>
<text x="47.9" y="181.2">GND</text>
<text x="163.4" y="183.2" transform="rotate(90 163.4 183.2)">J12</text>
<text x="168" y="182.8" transform="rotate(90 168 182.8)">R14</text>
<text x="172.6" y="182.9" transform="rotate(90 172.6 182.9)">K13</text>
<text x="177.2" y="183.1" transform="rotate(90 177.2 183.1)">L12</text>
<text x="181.8" y="183.1" transform="rotate(90 181.8 183.1)">L14</text>
<text x="186.5" y="182.6" transform="rotate(90 186.5 182.6)">M13</text>
<text x="191.1" y="182.8" transform="rotate(90 191.1 182.8)">N14</text>
<text x="195.7" y="182.8" transform="rotate(90 195.7 182.8)">N12</text>
<text x="200.3" y="182.9" transform="rotate(90 200.3 182.9)">P13</text>
<text x="204.9" y="183.5" transform="rotate(90 204.9 183.5)">M9</text>
<text x="162.8" y="187.6" transform="rotate(90 162.8 187.6)">VCCINT</text>
<text x="167.4" y="187.6" transform="rotate(90 167.4 187.6)">VCCINT</text>
<text x="172" y="187.6" transform="rotate(90 172 187.6)">VCCINT</text>
<text x="176.6" y="187.6" transform="rotate(90 176.6 187.6)">VCCINT</text>
<text x="181.3" y="187.6" transform="rotate(90 181.3 187.6)">VCCINT</text>
<text x="185.9" y="187.6" transform="rotate(90 185.9 187.6)">VCCINT</text>
<text x="190.5" y="187.6" transform="rotate(90 190.5 187.6)">VCCINT</text>
<text x="195.1" y="187.6" transform="rotate(90 195.1 187.6)">VCCINT</text>
<text x="199.7" y="187.6" transform="rotate(90 199.7 187.6)">VCCINT</text>
<text x="204.4" y="187.6" transform="rotate(90 204.4 187.6)">VCCINT</text>
<text x="13.4" y="192.3" transform="rotate(90 13.4 192.3)">8</text>
<text x="265.1" y="192.3" transform="rotate(90 265.1 192.3)">8</text>
<text x="13.4" y="215.4" transform="rotate(90 13.4 215.4)">9</text>
<text x="265.1" y="215.4" transform="rotate(90 265.1 215.4)">9</text>
<text x="13.4" y="238" transform="rotate(90 13.4 238)">10</text>
<text x="265.1" y="238" transform="rotate(90 265.1 238)">10</text>
<text x="162.8" y="249.5" transform="rotate(90 162.8 249.5)">VCCINT</text>
<text x="167.4" y="249.5" transform="rotate(90 167.4 249.5)">VCCINT</text>
<text x="172" y="249.5" transform="rotate(90 172 249.5)">VCCINT</text>
<text x="176.6" y="249.5" transform="rotate(90 176.6 249.5)">VCCINT</text>
<text x="181.3" y="249.5" transform="rotate(90 181.3 249.5)">VCCINT</text>
<text x="185.9" y="249.5" transform="rotate(90 185.9 249.5)">VCCINT</text>
<text x="190.5" y="249.5" transform="rotate(90 190.5 249.5)">VCCINT</text>
<text x="195.1" y="249.5" transform="rotate(90 195.1 249.5)">VCCINT</text>
<text x="199.7" y="249.5" transform="rotate(90 199.7 249.5)">VCCINT</text>
<text x="204.4" y="249.5" transform="rotate(90 204.4 249.5)">VCCINT</text>
<text x="163.4" y="257.4" transform="rotate(90 163.4 257.4)">J10</text>
<text x="168" y="257.4" transform="rotate(90 168 257.4)">J14</text>
<text x="172.6" y="257.4" transform="rotate(90 172.6 257.4)">K11</text>
<text x="177.2" y="257.4" transform="rotate(90 177.2 257.4)">P9</text>
<text x="181.8" y="257.4" transform="rotate(90 181.8 257.4)">L10</text>
<text x="186.5" y="257.4" transform="rotate(90 186.5 257.4)">J8</text>
<text x="191.1" y="257.4" transform="rotate(90 191.1 257.4)">M11</text>
<text x="195.7" y="257.4" transform="rotate(90 195.7 257.4)">N10</text>
<text x="200.3" y="257.4" transform="rotate(90 200.3 257.4)">K9</text>
<text x="204.9" y="257.4" transform="rotate(90 204.9 257.4)">P11</text>
<text x="13.4" y="261.1" transform="rotate(90 13.4 261.1)">11</text>
<text x="265.1" y="261.1" transform="rotate(90 265.1 261.1)">11</text>
<text x="13.4" y="284.2" transform="rotate(90 13.4 284.2)">12</text>
<text x="265.1" y="284.2" transform="rotate(90 265.1 284.2)">12</text>
<text x="13.4" y="307.3" transform="rotate(90 13.4 307.3)">13</text>
<text x="265.1" y="307.3" transform="rotate(90 265.1 307.3)">13</text>
<text x="16.2" y="323.3" transform="rotate(90 16.2 323.3)">PAGE</text>
<text x="19.6" y="323.3" transform="rotate(90 19.6 323.3)">FILE:</text>
<text x="23.1" y="323.3" transform="rotate(90 23.1 323.3)">TITLE</text>
<text x="13.4" y="330.4" transform="rotate(90 13.4 330.4)">14</text>
<text x="265.1" y="330.4" transform="rotate(90 265.1 330.4)">14</text>
<text x="16.2" y="342.9" transform="rotate(90 16.2 342.9)">OF</text>
<text x="13.4" y="353.5" transform="rotate(90 13.4 353.5)">15</text>
<text x="265.1" y="353.5" transform="rotate(90 265.1 353.5)">15</text>
<text x="16.2" y="364.8" transform="rotate(90 16.2 364.8)">DRAWN BY:</text>
<text x="19.6" y="364.8" transform="rotate(90 19.6 364.8)">REVISION:</text>
<text x="13.4" y="376.6" transform="rotate(90 13.4 376.6)">16</text>
<text x="265.1" y="376.6" transform="rotate(90 265.1 376.6)">16</text>
<text x="13.4" y="399.7" transform="rotate(90 13.4 399.7)">17</text>
<text x="265.1" y="399.7" transform="rotate(90 265.1 399.7)">17</text>
<text x="25" y="410.4" transform="rotate(90 25 410.4)">A</text>
<text x="48.1" y="410.4" transform="rotate(90 48.1 410.4)">B</text>
<text x="71.1" y="410.4" transform="rotate(90 71.1 410.4)">C</text>
<text x="94.2" y="410.4" transform="rotate(90 94.2 410.4)">D</text>
<text x="117.3" y="410.4" transform="rotate(90 117.3 410.4)">E</text>
<text x="140.4" y="410.5" transform="rotate(90 140.4 410.5)">F</text>
<text x="163.5" y="410.4" transform="rotate(90 163.5 410.4)">G</text>
<text x="186.6" y="410.4" transform="rotate(90 186.6 410.4)">H</text>
<text x="208.5" y="410.8" transform="rotate(90 208.5 410.8)">I</text>
<text x="231.6" y="410.6" transform="rotate(90 231.6 410.6)">J</text>
<text x="254.7" y="410.4" transform="rotate(90 254.7 410.4)">K</text>
</g>
</svg>
